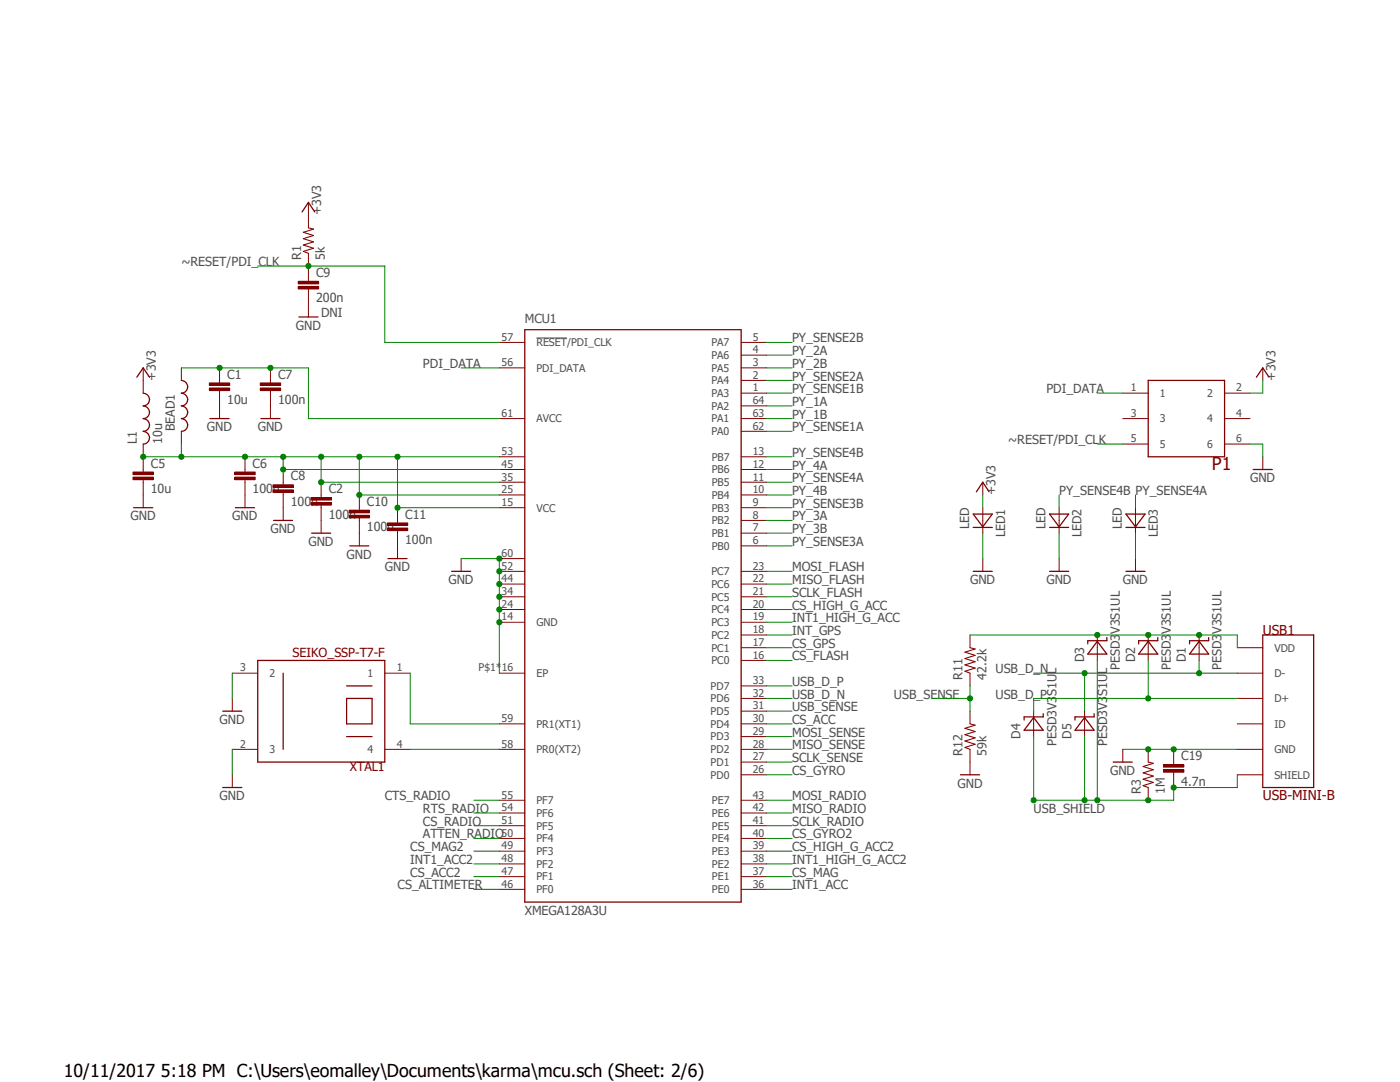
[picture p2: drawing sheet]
<svg xmlns="http://www.w3.org/2000/svg" width="279mm" height="216mm" viewBox="0 0 279 216" stroke-linecap="round" stroke-linejoin="round" font-family="sans-serif">
<path d="M24.7 36.2l242.6 147M267.3 36.2l-242.6 147" fill="none" stroke="#fff" stroke-width=".2"/>
<path d="M107.1 67.4h6.1" fill="none" stroke="#505050" stroke-width=".2"/>
<path d="M28.6 93.7v.5M28.6 95.7v.5" fill="none" stroke="#800000" stroke-width=".2"/>
<path d="M26.5 95.2h4.1v.5h-4.1z" fill-rule="evenodd" fill="#800000"/>
<path d="M26.5 95.2h4.1v.5h-4.1z" fill="none" stroke="#800000" stroke-width=".2"/>
<path d="M26.5 94.2h4.1v.5h-4.1z" fill-rule="evenodd" fill="#800000"/>
<path d="M26.5 94.2h4.1v.5h-4.1zM28.6 91.1v2.6M28.6 96.2v2.6M48.9 93.7v.5M48.9 95.7v.5" fill="none" stroke="#800000" stroke-width=".2"/>
<path d="M46.9 95.2h4v.5h-4z" fill-rule="evenodd" fill="#800000"/>
<path d="M46.9 95.2h4v.5h-4z" fill="none" stroke="#800000" stroke-width=".2"/>
<path d="M46.9 94.2h4v.5h-4z" fill-rule="evenodd" fill="#800000"/>
<path d="M46.9 94.2h4v.5h-4zM48.9 91.1v2.6M48.9 96.2v2.6M56.5 96.2v.5M56.5 98.3v.5" fill="none" stroke="#800000" stroke-width=".2"/>
<path d="M54.5 97.7h4v.6h-4z" fill-rule="evenodd" fill="#800000"/>
<path d="M54.5 97.7h4v.6h-4z" fill="none" stroke="#800000" stroke-width=".2"/>
<path d="M54.5 96.7h4v.5h-4z" fill-rule="evenodd" fill="#800000"/>
<path d="M54.5 96.7h4v.5h-4zM56.5 93.7v2.5M56.5 98.8v2.5M64.1 98.8v.5M64.1 100.8v.5" fill="none" stroke="#800000" stroke-width=".2"/>
<path d="M62.1 100.3h4v.5h-4z" fill-rule="evenodd" fill="#800000"/>
<path d="M62.1 100.3h4v.5h-4z" fill="none" stroke="#800000" stroke-width=".2"/>
<path d="M62.1 99.3h4v.5h-4z" fill-rule="evenodd" fill="#800000"/>
<path d="M28.6 73.4v5M36.2 73.4v2.5M43.8 75.9v.5M43.8 77.9v.5M28.6 88.6v2.5M28.6 98.8v2.5M36.2 86.1v2.5M48.9 98.8v2.5M62.1 99.3h4v.5h-4zM64.1 96.2v2.6M56.5 101.3v2.5M64.1 101.3v5.1" fill="none" stroke="#800000" stroke-width=".2"/>
<path d="M27.3 75.3l1.3-1.9 1.2 1.9M28.6 78.4a1.27 1.27 0 0 1 1.2 1.3 1.27 1.27 0 0 1-1.2 1.3 1.27 1.27 0 0 1 1.2 1.3 1.27 1.27 0 0 1-1.2 1.2 1.27 1.27 0 0 1 1.2 1.3 1.27 1.27 0 0 1-1.2 1.3 1.27 1.27 0 0 1 1.2 1.2 1.27 1.27 0 0 1-1.2 1.3M36.2 75.9a1.27 1.27 0 0 1 1.3 1.3 1.27 1.27 0 0 1-1.3 1.2 1.27 1.27 0 0 1 1.3 1.3 1.27 1.27 0 0 1-1.3 1.3 1.27 1.27 0 0 1 1.3 1.3 1.27 1.27 0 0 1-1.3 1.2 1.27 1.27 0 0 1 1.3 1.3 1.27 1.27 0 0 1-1.3 1.3M26.7 101.3h3.8M47 101.3h3.8M54.6 103.8h3.8M62.2 106.4h3.8" fill="none" stroke="#800000" stroke-width=".25"/>
<path d="M41.8 77.4h4v.5h-4z" fill-rule="evenodd" fill="#800000"/>
<path d="M41.8 77.4h4v.5h-4z" fill="none" stroke="#800000" stroke-width=".2"/>
<path d="M41.8 76.4h4v.5h-4z" fill-rule="evenodd" fill="#800000"/>
<path d="M41.8 76.4h4v.5h-4zM43.8 73.4v2.5M43.8 78.4v2.6M54 75.9v.5M54 77.9v.5" fill="none" stroke="#800000" stroke-width=".2"/>
<path d="M51.9 77.4h4.1v.5h-4.1z" fill-rule="evenodd" fill="#800000"/>
<path d="M51.9 77.4h4.1v.5h-4.1z" fill="none" stroke="#800000" stroke-width=".2"/>
<path d="M51.9 76.4h4.1v.5h-4.1z" fill-rule="evenodd" fill="#800000"/>
<path d="M61.6 55.6v.5M61.6 57.7v.5M51.9 76.4h4.1v.5h-4.1zM54 73.4v2.5M54 78.4v5.1M43.8 81v2.5M92 111.5v2.5" fill="none" stroke="#800000" stroke-width=".2"/>
<path d="M41.9 83.5h3.8M52.1 83.5h3.8M90.1 114h3.8" fill="none" stroke="#800000" stroke-width=".25"/>
<path d="M59.5 57.2h4.1v.5h-4.1z" fill-rule="evenodd" fill="#800000"/>
<path d="M59.5 57.1h4.1v.6h-4.1z" fill="none" stroke="#800000" stroke-width=".2"/>
<path d="M59.5 56.1h4.1v.5h-4.1z" fill-rule="evenodd" fill="#800000"/>
<g fill="none" stroke="#800000" stroke-width=".2">
<path d="M59.5 56.1h4.1v.5h-4.1zM61.6 40.4v5.1M61.6 50.5v5.1M61.6 58.2v5M99.7 68.3h5M99.7 73.4h5M147.9 78.4h5.1M147.9 70.9h5.1M147.9 68.3h5.1M147.9 73.4h5.1M147.9 75.9h5.1M224.1 78.4h5.1"/>
<path d="M244.4 78.4h5.1M252 73.4v2.5M99.7 83.5h5M99.7 96.2h5M99.7 98.8h5M99.7 93.7h5M99.7 91.1h5M147.9 83.5h5.1M147.9 81h5.1M147.9 86.1h5.1M147.9 96.2h5.1M147.9 98.8h5.1"/>
<path d="M147.9 93.7h5.1M147.9 91.1h5.1M224.1 83.5h5.1M224.1 88.6h5.1M244.4 83.5h5.1M244.4 88.6h5.1M252 91.1v2.6M71.7 101.3v.5M71.7 103.3v.5M99.7 114h5M99.7 116.5h5M99.7 119.1h5"/>
<path d="M99.7 101.3h5M99.7 111.5h5M147.9 114h5.1M147.9 116.5h5.1M147.9 119.1h5.1M147.9 101.3h5.1M147.9 103.8h5.1M147.9 106.4h5.1M147.9 108.9h5.1M46.4 134.3h5M46.4 139.4v2.5M76.8 134.3h5.1"/>
<path d="M99.7 134.3h5M99.7 121.6h5M99.7 124.2h5M147.9 136.9h5.1M147.9 139.4h5.1M147.9 121.6h5.1M147.9 124.2h5.1M147.9 126.7h5.1M147.9 129.2h5.1M147.9 131.8h5.1M46.4 149.5h5M46.4 154.6v2.5"/>
<path d="M76.8 149.5h5.1M99.7 149.5h5M99.7 144.4h5M99.7 159.7h5M147.9 149.5h5.1M147.9 141.9h5.1M147.9 144.4h5.1M147.9 147h5.1M147.9 152.1h5.1M147.9 154.6h5.1M147.9 159.7h5.1M99.7 169.8h5"/>
<path d="M99.7 172.4h5M99.7 174.9h5M99.7 177.5h5M99.7 162.2h5M99.7 164.8h5M99.7 167.3h5M147.9 169.8h5.1M147.9 172.4h5.1M147.9 174.9h5.1M147.9 177.5h5.1M147.9 162.2h5.1M147.9 164.8h5.1"/>
<path d="M147.9 167.3h5.1"/>
</g>
<g fill="none" stroke="#800000" stroke-width=".25">
<path d="M60.3 42.3l1.3-1.9 1.2 1.9M59.6 63.2h3.9M104.7 65.8h43.2v114.2h-43.2zM229.2 75.9h15.2v15.2h-15.2zM250.7 75.3l1.3-1.9 1.3 1.9M250.1 93.7h3.8M51.4 131.8h25.4v20.3h-25.4zM56.5 134.3v15.2M69.2 139.4h5.1v5h-5.1zM69.2 136.9h5.1M44.4 157.1h3.9M44.4 141.9h3.9"/>
<path d="M69.2 147h5.1"/>
</g>
<path d="M61.6 45.5l1 .2-2.1 .7 2.1 .6-2.1 .6 2.1 .7-2.1 .6 2.1 .6-2.1 .7 1.1 .3" fill="none" stroke="#800000" stroke-width=".21"/>
<path d="M69.7 102.8h4v.5h-4z" fill-rule="evenodd" fill="#800000"/>
<path d="M69.7 102.8h4v.5h-4z" fill="none" stroke="#800000" stroke-width=".2"/>
<path d="M69.7 101.8h4v.5h-4z" fill-rule="evenodd" fill="#800000"/>
<path d="M71.7 98.8v2.5M69.7 101.8h4v.5h-4zM71.7 103.8v5.1M79.3 103.8v.6M79.3 105.9v.5" fill="none" stroke="#800000" stroke-width=".2"/>
<path d="M69.8 108.9h3.8" fill="none" stroke="#800000" stroke-width=".25"/>
<path d="M77.3 105.4h4.1v.5h-4.1z" fill-rule="evenodd" fill="#800000"/>
<path d="M77.3 105.4h4.1v.5h-4.1z" fill="none" stroke="#800000" stroke-width=".2"/>
<path d="M77.3 104.4h4.1v.5h-4.1z" fill-rule="evenodd" fill="#800000"/>
<g fill="none" stroke="#800000" stroke-width=".2">
<path d="M77.3 104.4h4.1v.5h-4.1zM79.3 101.3v2.5M79.3 106.4v5.1M246.9 139.4h5.1M246.9 134.3h5.1M246.9 129.2h5.1M229.2 149.5v2.6M229.2 157.1v2.6M234.2 152.1v.5M234.2 154.1v.5M246.9 144.4h5.1M246.9 149.5h5.1"/>
<path d="M246.9 154.6h5.1"/>
</g>
<path d="M77.4 111.5h3.8M252 126.7h10.2v30.4h-10.2z" fill="none" stroke="#800000" stroke-width=".25"/>
<path d="M229.2 152.1l1 .2-2.1 .7 2.1 .6-2.1 .6 2.1 .7-2.1 .6 2.1 .6-2.1 .7 1.1 .3" fill="none" stroke="#800000" stroke-width=".21"/>
<path d="M232.2 153.6h4.1v.5h-4.1z" fill-rule="evenodd" fill="#800000"/>
<path d="M232.2 153.6h4.1v.5h-4.1z" fill="none" stroke="#800000" stroke-width=".2"/>
<path d="M232.2 152.6h4.1v.5h-4.1z" fill-rule="evenodd" fill="#800000"/>
<g fill="none" stroke="#800000" stroke-width=".2">
<path d="M196.1 96.2v2.6M196.1 101.3v5.1M196.1 111.5v2.5M211.4 101.3v5.1M211.4 111.5v2.5M226.6 101.3v5.1M226.6 111.5v2.5M193.6 126.7v2.5M193.6 134.3v2.6M219 126.7v5.1M229.2 126.7v5.1M239.3 126.7v5.1"/>
<path d="M193.6 141.9v2.5M193.6 149.5v5.1M206.3 141.9v5.1M216.5 141.9v5.1M224.1 149.5v2.6M232.2 152.6h4.1v.5h-4.1zM234.2 149.5v2.6M234.2 154.6v2.5"/>
</g>
<g fill="none" stroke="#800000" stroke-width=".25">
<path d="M194.9 98.1l1.2-1.9 1.3 1.9M194.2 102.6h3.8l-1.9 2.5zM194.2 105.2h3.8M194.2 114h3.8M209.5 102.6h3.8l-1.9 2.5zM209.5 105.2h3.8M209.5 114h3.8M224.7 102.6h3.8l-1.9 2.5zM224.7 105.2h3.8M224.7 114h3.8M219 128l1.9 2.5h-3.8zM220.9 127.2v.6h-3.8v.7"/>
<path d="M229.2 128l1.9 2.5h-3.9zM231.1 127.2v.6h-3.9v.7M239.3 128l1.9 2.5h-3.8zM241.2 127.2v.6h-3.8v.7M191.7 154.6h3.8M206.3 143.2l1.9 2.5h-3.8zM208.2 142.4v.6h-3.8v.7M216.5 143.2l1.9 2.5h-3.9zM218.4 142.4v.6h-3.9v.7M222.2 152.1h3.8"/>
</g>
<path d="M193.6 129.2l1 .3-2 .6 2 .7-2 .6 2 .6-2 .7 2 .6-2 .6 1 .4M193.6 144.4l1 .3-2 .6 2 .7-2 .6 2 .6-2 .7 2 .6-2 .6 1 .4" fill="none" stroke="#800000" stroke-width=".21"/>
<path d="M249.5 88.6h2.5v2.5M92 111.5h7.7v22.8M46.4 134.3v5.1M46.4 149.5v5.1" fill="none" stroke="#008000" stroke-width=".2"/>
<circle cx="99.6" cy="124.2" r=".51" fill="#008000"/>
<circle cx="99.6" cy="124.2" r=".51" fill="none" stroke="#008000" stroke-width=".2"/>
<circle cx="99.6" cy="121.6" r=".51" fill="#008000"/>
<circle cx="99.6" cy="121.6" r=".51" fill="none" stroke="#008000" stroke-width=".2"/>
<circle cx="99.6" cy="119.1" r=".51" fill="#008000"/>
<circle cx="99.6" cy="119.1" r=".51" fill="none" stroke="#008000" stroke-width=".2"/>
<circle cx="99.6" cy="116.5" r=".51" fill="#008000"/>
<circle cx="99.6" cy="116.5" r=".51" fill="none" stroke="#008000" stroke-width=".2"/>
<circle cx="99.6" cy="114" r=".51" fill="#008000"/>
<circle cx="99.6" cy="114" r=".51" fill="none" stroke="#008000" stroke-width=".2"/>
<circle cx="99.6" cy="111.5" r=".51" fill="#008000"/>
<g fill="none" stroke="#008000" stroke-width=".2">
<path d="M224.1 149.5h22.8"/>
<circle cx="99.6" cy="111.5" r=".51"/>
</g>
<circle cx="234.2" cy="149.5" r=".51" fill="#008000"/>
<circle cx="234.2" cy="149.5" r=".51" fill="none" stroke="#008000" stroke-width=".2"/>
<circle cx="229.1" cy="149.5" r=".51" fill="#008000"/>
<g fill="none" stroke="#008000" stroke-width=".2">
<path d="M36.2 73.4h25.4v10.1h38.1M252 75.9v2.5h-2.5M196.1 98.8v2.5M196.1 106.4v5.1M211.4 106.4v5.1M226.6 106.4v5.1"/>
<circle cx="229.1" cy="149.5" r=".51"/>
</g>
<circle cx="43.8" cy="73.4" r=".51" fill="#008000"/>
<circle cx="43.8" cy="73.4" r=".51" fill="none" stroke="#008000" stroke-width=".2"/>
<circle cx="54" cy="73.4" r=".51" fill="#008000"/>
<g fill="none" stroke="#008000" stroke-width=".2">
<path d="M51.4 53.1h25.4v15.2h22.9M92 73.4h7.7M219 78.4h5.1"/>
<circle cx="54" cy="73.4" r=".51"/>
</g>
<circle cx="61.5" cy="53.1" r=".51" fill="#008000"/>
<g fill="none" stroke="#008000" stroke-width=".2">
<path d="M28.6 91.1h71.1M36.2 88.6v2.5M56.5 91.1v2.6h43.2M64.1 91.1v5.1h35.6M71.7 91.1v7.7h28M79.3 91.1v10.2h20.4M219 88.6h5.1M81.9 134.3v10.1h17.8"/>
<circle cx="61.5" cy="53.1" r=".51"/>
</g>
<circle cx="79.3" cy="101.3" r=".51" fill="#008000"/>
<circle cx="79.3" cy="101.3" r=".51" fill="none" stroke="#008000" stroke-width=".2"/>
<circle cx="71.7" cy="98.8" r=".51" fill="#008000"/>
<circle cx="71.7" cy="98.8" r=".51" fill="none" stroke="#008000" stroke-width=".2"/>
<circle cx="64.1" cy="96.2" r=".51" fill="#008000"/>
<circle cx="64.1" cy="96.2" r=".51" fill="none" stroke="#008000" stroke-width=".2"/>
<circle cx="56.5" cy="93.7" r=".51" fill="#008000"/>
<circle cx="56.5" cy="93.7" r=".51" fill="none" stroke="#008000" stroke-width=".2"/>
<circle cx="48.9" cy="91.1" r=".51" fill="#008000"/>
<circle cx="48.9" cy="91.1" r=".51" fill="none" stroke="#008000" stroke-width=".2"/>
<circle cx="36.2" cy="91.1" r=".51" fill="#008000"/>
<circle cx="36.2" cy="91.1" r=".51" fill="none" stroke="#008000" stroke-width=".2"/>
<circle cx="28.6" cy="91.1" r=".51" fill="#008000"/>
<circle cx="28.6" cy="91.1" r=".51" fill="none" stroke="#008000" stroke-width=".2"/>
<circle cx="71.7" cy="91.1" r=".51" fill="#008000"/>
<circle cx="71.7" cy="91.1" r=".51" fill="none" stroke="#008000" stroke-width=".2"/>
<circle cx="79.3" cy="91.1" r=".51" fill="#008000"/>
<circle cx="79.3" cy="91.1" r=".51" fill="none" stroke="#008000" stroke-width=".2"/>
<circle cx="64.1" cy="91.1" r=".51" fill="#008000"/>
<circle cx="64.1" cy="91.1" r=".51" fill="none" stroke="#008000" stroke-width=".2"/>
<circle cx="56.5" cy="91.1" r=".51" fill="#008000"/>
<g fill="none" stroke="#008000" stroke-width=".2">
<path d="M153 136.9h5.1M229.2 131.8v7.6h17.7"/>
<circle cx="56.5" cy="91.1" r=".51"/>
</g>
<circle cx="229.1" cy="139.4" r=".51" fill="#008000"/>
<g fill="none" stroke="#008000" stroke-width=".2">
<path d="M206.3 134.3h40.6M216.5 134.3v7.6M229.2 139.4h-22.9v2.5M239.3 131.8v2.5"/>
<circle cx="229.1" cy="139.4" r=".51"/>
</g>
<circle cx="216.4" cy="134.3" r=".51" fill="#008000"/>
<circle cx="216.4" cy="134.3" r=".51" fill="none" stroke="#008000" stroke-width=".2"/>
<circle cx="239.3" cy="134.3" r=".51" fill="#008000"/>
<g fill="none" stroke="#008000" stroke-width=".2">
<path d="M153 139.4h5.1M219 126.7h27.9v2.5"/>
<circle cx="239.3" cy="134.3" r=".51"/>
</g>
<circle cx="229.1" cy="126.7" r=".51" fill="#008000"/>
<circle cx="229.1" cy="126.7" r=".51" fill="none" stroke="#008000" stroke-width=".2"/>
<circle cx="239.3" cy="126.7" r=".51" fill="#008000"/>
<circle cx="239.3" cy="126.7" r=".51" fill="none" stroke="#008000" stroke-width=".2"/>
<circle cx="219" cy="126.7" r=".51" fill="#008000"/>
<g fill="none" stroke="#008000" stroke-width=".2">
<path d="M193.6 126.7h25.4M219 131.8v27.9M206.3 147v12.7h27.9v-2.6h12.7v-2.5M216.5 147v12.7"/>
<circle cx="219" cy="126.7" r=".51"/>
</g>
<circle cx="234.2" cy="157.1" r=".51" fill="#008000"/>
<circle cx="234.2" cy="157.1" r=".51" fill="none" stroke="#008000" stroke-width=".2"/>
<circle cx="229.1" cy="159.7" r=".51" fill="#008000"/>
<circle cx="229.1" cy="159.7" r=".51" fill="none" stroke="#008000" stroke-width=".2"/>
<circle cx="219" cy="159.7" r=".51" fill="#008000"/>
<circle cx="219" cy="159.7" r=".51" fill="none" stroke="#008000" stroke-width=".2"/>
<circle cx="216.4" cy="159.7" r=".51" fill="#008000"/>
<circle cx="216.4" cy="159.7" r=".51" fill="none" stroke="#008000" stroke-width=".2"/>
<circle cx="206.3" cy="159.7" r=".51" fill="#008000"/>
<g fill="none" stroke="#008000" stroke-width=".2">
<path d="M193.6 139.4v2.5M81.9 149.5h17.8"/>
<circle cx="206.3" cy="159.7" r=".51"/>
</g>
<circle cx="193.6" cy="139.4" r=".51" fill="#008000"/>
<g fill="none" stroke="#008000" stroke-width=".2">
<path d="M153 70.9h5.1M153 73.4h5.1M153 78.4h5.1M153 75.9h5.1M153 68.3h5.1M153 86.1h5.1M153 83.5h5.1M153 93.7h5.1M153 98.8h5.1M153 81h5.1M153 96.2h5.1M153 91.1h5.1"/>
<path d="M211.4 98.8v2.5M226.6 98.8v2.5M153 116.5h5.1M153 119.1h5.1M153 103.8h5.1M153 106.4h5.1M153 108.9h5.1M153 101.3h5.1M153 114h5.1M153 121.6h5.1M153 131.8h5.1M153 129.2h5.1"/>
<path d="M153 124.2h5.1M153 126.7h5.1M193.6 136.9v2.5h-7.6M94.6 159.7h5.1M153 141.9h5.1M153 159.7h5.1M153 147h5.1M153 152.1h5.1M153 149.5h5.1M153 154.6h5.1M153 144.4h5.1M94.6 162.2h5.1"/>
<path d="M94.6 164.8h5.1M94.6 177.5h5.1M94.6 172.4h5.1M94.6 169.8h5.1M94.6 174.9h5.1M94.6 167.3h5.1M153 162.2h5.1M153 164.8h5.1M153 177.5h5.1M153 172.4h5.1M153 169.8h5.1M153 174.9h5.1"/>
<path d="M153 167.3h5.1"/>
<circle cx="193.6" cy="139.4" r=".51"/>
</g>
<text font-size="3.6" fill="#800000" x="241.9" y="93.7">P1</text>
<text font-size="3.6" x="12.7" y="214.9">10/11/2017 5:18 PM C:\Users\eomalley\Documents\karma\mcu.sch (Sheet: 2/6)</text>
<g font-size="2.7" fill="#800000">
<text x="252" y="126.7">USB1</text>
<text x="252" y="159.7">USB-MINI-B</text>
</g>
<g font-size="2.5" fill="#505050">
<text x="64.1" y="42.9" transform="rotate(-90 64.1 42.9)">+3V3</text>
<text x="36.2" y="53.1">~RESET/PDI_CLK</text>
<text x="60.1" y="51.8" transform="rotate(-90 60.1 51.8)">R1</text>
<text x="64.9" y="51.8" transform="rotate(-90 64.9 51.8)">5k</text>
<text x="63.1" y="55.2">C9</text>
<text x="59.1" y="65.8">GND</text>
<text x="63.1" y="60.3">200n</text>
<text x="64.1" y="63.2">DNI</text>
<text x="104.7" y="64.5">MCU1</text>
<text x="158.1" y="70.9">PY_2A</text>
<text x="158.1" y="68.3">PY_SENSE2B</text>
<text x="31.1" y="75.9" transform="rotate(-90 31.1 75.9)">+3V3</text>
<text x="45.3" y="75.6">C1</text>
<text x="55.5" y="75.6">C7</text>
<text x="84.4" y="73.4">PDI_DATA</text>
<text x="158.1" y="73.4">PY_2B</text>
<text x="158.1" y="75.9">PY_SENSE2A</text>
<text x="254.5" y="75.9" transform="rotate(-90 254.5 75.9)">+3V3</text>
<text x="45.3" y="80.6">10u</text>
<text x="55.5" y="80.6">100n</text>
<text x="158.1" y="83.5">PY_1B</text>
<text x="158.1" y="78.4">PY_SENSE1B</text>
<text x="158.1" y="81">PY_1A</text>
<text x="208.8" y="78.4">PDI_DATA</text>
<text x="27.3" y="88.6" transform="rotate(-90 27.3 88.6)">L1</text>
<text x="32.4" y="88.6" transform="rotate(-90 32.4 88.6)">10u</text>
<text x="34.9" y="86.1" transform="rotate(-90 34.9 86.1)">BEAD1</text>
<text x="41.3" y="86.1">GND</text>
<text x="51.4" y="86.1">GND</text>
<text x="158.1" y="86.1">PY_SENSE1A</text>
<text x="201.2" y="88.6">~RESET/PDI_CLK</text>
<text x="30.1" y="93.3">C5</text>
<text x="50.4" y="93.3">C6</text>
<text x="58" y="95.8">C8</text>
<text x="158.1" y="93.7">PY_4A</text>
<text x="158.1" y="91.1">PY_SENSE4B</text>
<text x="30.1" y="98.4">10u</text>
<text x="50.4" y="98.4">100n</text>
<text x="58" y="100.9">100n</text>
<text x="65.6" y="98.4">C2</text>
<text x="73.2" y="100.9">C10</text>
<text x="158.1" y="98.8">PY_4B</text>
<text x="158.1" y="101.3">PY_SENSE3B</text>
<text x="158.1" y="96.2">PY_SENSE4A</text>
<text x="198.7" y="98.8" transform="rotate(-90 198.7 98.8)">+3V3</text>
<text x="211.4" y="98.8">PY_SENSE4B</text>
<text x="226.6" y="98.8">PY_SENSE4A</text>
<text x="249.5" y="96.2">GND</text>
<text x="26" y="103.8">GND</text>
<text x="46.4" y="103.8">GND</text>
<text x="54" y="106.4">GND</text>
<text x="65.6" y="103.5">100n</text>
<text x="73.2" y="106">100n</text>
<text x="80.9" y="103.5">C11</text>
<text x="158.1" y="103.8">PY_3A</text>
<text x="158.1" y="106.4">PY_3B</text>
<text x="193.4" y="105.6" transform="rotate(-90 193.4 105.6)">LED</text>
<text x="200.6" y="107.2" transform="rotate(-90 200.6 107.2)">LED1</text>
<text x="208.7" y="105.6" transform="rotate(-90 208.7 105.6)">LED</text>
<text x="215.8" y="107.2" transform="rotate(-90 215.8 107.2)">LED2</text>
<text x="223.9" y="105.6" transform="rotate(-90 223.9 105.6)">LED</text>
<text x="231.1" y="107.2" transform="rotate(-90 231.1 107.2)">LED3</text>
<text x="61.6" y="108.9">GND</text>
<text x="69.2" y="111.5">GND</text>
<text x="80.9" y="108.5">100n</text>
<text x="158.1" y="108.9">PY_SENSE3A</text>
<text x="76.8" y="114">GND</text>
<text x="89.5" y="116.5">GND</text>
<text x="158.1" y="116.5">MISO_FLASH</text>
<text x="158.1" y="119.1">SCLK_FLASH</text>
<text x="158.1" y="114">MOSI_FLASH</text>
<text x="193.6" y="116.5">GND</text>
<text x="208.8" y="116.5">GND</text>
<text x="224.1" y="116.5">GND</text>
<text x="158.1" y="121.6">CS_HIGH_G_ACC</text>
<text x="158.1" y="124.2">INT1_HIGH_G_ACC</text>
<text x="158.1" y="131.8">CS_FLASH</text>
<text x="158.1" y="129.2">CS_GPS</text>
<text x="158.1" y="126.7">INT_GPS</text>
<text x="158.1" y="136.9">USB_D_P</text>
<text x="192.1" y="135.6" transform="rotate(-90 192.1 135.6)">R11</text>
<text x="196.9" y="135.6" transform="rotate(-90 196.9 135.6)">42.2k</text>
<text x="198.7" y="134.3">USB_D_N</text>
<text x="216.4" y="132.2" transform="rotate(-90 216.4 132.2)">D3</text>
<text x="223.5" y="133.7" transform="rotate(-90 223.5 133.7)">PESD3V3S1UL</text>
<text x="226.5" y="132.2" transform="rotate(-90 226.5 132.2)">D2</text>
<text x="233.6" y="133.7" transform="rotate(-90 233.6 133.7)">PESD3V3S1UL</text>
<text x="236.7" y="132.2" transform="rotate(-90 236.7 132.2)">D1</text>
<text x="243.8" y="133.7" transform="rotate(-90 243.8 133.7)">PESD3V3S1UL</text>
<text x="158.1" y="139.4">USB_D_N</text>
<text x="158.1" y="141.9">USB_SENSE</text>
<text x="178.4" y="139.4">USB_SENSE</text>
<text x="198.7" y="139.4">USB_D_P</text>
<text x="43.8" y="144.4">GND</text>
<text x="158.1" y="147">MOSI_SENSE</text>
<text x="158.1" y="149.5">MISO_SENSE</text>
<text x="158.1" y="144.4">CS_ACC</text>
<text x="203.7" y="147.4" transform="rotate(-90 203.7 147.4)">D4</text>
<text x="210.8" y="148.9" transform="rotate(-90 210.8 148.9)">PESD3V3S1UL</text>
<text x="213.8" y="147.4" transform="rotate(-90 213.8 147.4)">D5</text>
<text x="220.9" y="148.9" transform="rotate(-90 220.9 148.9)">PESD3V3S1UL</text>
<text x="158.1" y="152.1">SCLK_SENSE</text>
<text x="158.1" y="154.6">CS_GYRO</text>
<text x="192.1" y="150.8" transform="rotate(-90 192.1 150.8)">R12</text>
<text x="196.9" y="150.8" transform="rotate(-90 196.9 150.8)">59k</text>
<text x="221.5" y="154.6">GND</text>
<text x="235.8" y="151.7">C19</text>
<text x="43.8" y="159.7">GND</text>
<text x="76.8" y="159.7">CTS_RADIO</text>
<text x="158.1" y="159.7">MOSI_RADIO</text>
<text x="191.1" y="157.1">GND</text>
<text x="227.7" y="158.4" transform="rotate(-90 227.7 158.4)">R3</text>
<text x="232.5" y="158.4" transform="rotate(-90 232.5 158.4)">1M</text>
<text x="235.8" y="156.8">4.7n</text>
<text x="84.4" y="167.3">ATTEN_RADIO</text>
<text x="84.4" y="164.8">CS_RADIO</text>
<text x="84.4" y="162.2">RTS_RADIO</text>
<text x="158.1" y="162.2">MISO_RADIO</text>
<text x="158.1" y="164.8">SCLK_RADIO</text>
<text x="158.1" y="167.3">CS_GYRO2</text>
<text x="206.3" y="162.2">USB_SHIELD</text>
<text x="81.9" y="172.4">INT1_ACC2</text>
<text x="81.9" y="169.8">CS_MAG2</text>
<text x="158.1" y="172.4">INT1_HIGH_G_ACC2</text>
<text x="158.1" y="169.8">CS_HIGH_G_ACC2</text>
<text x="79.3" y="177.5">CS_ALTIMETER</text>
<text x="81.9" y="174.9">CS_ACC2</text>
<text x="158.1" y="177.5">INT1_ACC</text>
<text x="158.1" y="174.9">CS_MAG</text>
<text x="104.7" y="182.5">XMEGA128A3U</text>
</g>
<g font-size="2.5" fill="#800000">
<text x="58.4" y="131">SEIKO_SSP-T7-F</text>
<text x="69.8" y="153.8">XTAL1</text>
</g>
<g font-size="2.1" fill="#505050">
<text x="100.1" y="67.9">57</text>
<text x="107.1" y="69.1">RESET/PDI_CLK</text>
<text x="142" y="71.6">PA6</text>
<text x="142" y="69.1">PA7</text>
<text x="150.2" y="70.5">4</text>
<text x="150.2" y="67.9">5</text>
<text x="100.1" y="73">56</text>
<text x="107.1" y="74.2">PDI_DATA</text>
<text x="142" y="74.2">PA5</text>
<text x="142" y="76.7">PA4</text>
<text x="150.2" y="73">3</text>
<text x="150.2" y="75.6">2</text>
<text x="100.1" y="83.2">61</text>
<text x="142" y="79.2">PA3</text>
<text x="142" y="81.7">PA2</text>
<text x="150.2" y="78.1">1</text>
<text x="150.2" y="80.6">64</text>
<text x="150.2" y="83.2">63</text>
<text x="225.7" y="78.1">1</text>
<text x="225.7" y="83.2">3</text>
<text x="231.5" y="79.2">1</text>
<text x="240.9" y="79.2">2</text>
<text x="246.7" y="83.2">4</text>
<text x="246.7" y="78.1">2</text>
<text x="107.1" y="84.3">AVCC</text>
<text x="142" y="84.3">PA1</text>
<text x="142" y="86.8">PA0</text>
<text x="150.2" y="85.7">62</text>
<text x="225.7" y="88.3">5</text>
<text x="231.5" y="84.3">3</text>
<text x="231.5" y="89.4">5</text>
<text x="240.9" y="89.4">6</text>
<text x="240.9" y="84.3">4</text>
<text x="246.7" y="88.3">6</text>
<text x="100.1" y="95.9">35</text>
<text x="100.1" y="93.3">45</text>
<text x="100.1" y="90.8">53</text>
<text x="142" y="94.4">PB6</text>
<text x="142" y="91.9">PB7</text>
<text x="150.2" y="95.9">11</text>
<text x="150.2" y="93.3">12</text>
<text x="150.2" y="90.8">13</text>
<text x="100.1" y="98.4">25</text>
<text x="100.1" y="101">15</text>
<text x="142" y="99.5">PB4</text>
<text x="142" y="97">PB5</text>
<text x="150.2" y="101">9</text>
<text x="150.2" y="98.4">10</text>
<text x="107.1" y="102.1">VCC</text>
<text x="142" y="102.1">PB3</text>
<text x="142" y="104.6">PB2</text>
<text x="142" y="107.1">PB1</text>
<text x="150.2" y="103.5">8</text>
<text x="150.2" y="106">7</text>
<text x="100.1" y="113.7">52</text>
<text x="100.1" y="111.1">60</text>
<text x="142" y="109.7">PB0</text>
<text x="150.2" y="113.7">23</text>
<text x="150.2" y="108.6">6</text>
<text x="100.1" y="116.2">44</text>
<text x="100.1" y="118.7">34</text>
<text x="142" y="114.8">PC7</text>
<text x="142" y="117.3">PC6</text>
<text x="142" y="119.8">PC5</text>
<text x="150.2" y="116.2">22</text>
<text x="150.2" y="118.7">21</text>
<text x="100.1" y="121.2">24</text>
<text x="100.1" y="123.8">14</text>
<text x="107.1" y="124.9">GND</text>
<text x="142" y="122.4">PC4</text>
<text x="142" y="124.9">PC3</text>
<text x="150.2" y="121.2">20</text>
<text x="150.2" y="123.8">19</text>
<text x="142" y="127.5">PC2</text>
<text x="142" y="130">PC1</text>
<text x="150.2" y="126.3">18</text>
<text x="150.2" y="128.9">17</text>
<text x="150.2" y="131.4">16</text>
<text x="254.3" y="130">VDD</text>
<text x="47.9" y="133.9">3</text>
<text x="53.8" y="135.1">2</text>
<text x="73.3" y="135.1">1</text>
<text x="79.2" y="133.9">1</text>
<text x="95.5" y="133.9">P$1*16</text>
<text x="107.1" y="135.1">EP</text>
<text x="141.8" y="137.6">PD7</text>
<text x="142" y="132.5">PC0</text>
<text x="150.2" y="136.5">33</text>
<text x="254.3" y="135.1">D-</text>
<text x="141.8" y="140.2">PD6</text>
<text x="141.8" y="142.7">PD5</text>
<text x="150.2" y="139">32</text>
<text x="150.2" y="141.6">31</text>
<text x="254.3" y="140.2">D+</text>
<text x="47.9" y="149.2">2</text>
<text x="79.2" y="149.2">4</text>
<text x="100.1" y="149.2">58</text>
<text x="100.1" y="144.1">59</text>
<text x="107.1" y="145.2">PR1(XT1)</text>
<text x="141.8" y="145.2">PD4</text>
<text x="141.8" y="147.7">PD3</text>
<text x="150.2" y="144.1">30</text>
<text x="150.2" y="146.6">29</text>
<text x="150.2" y="149.2">28</text>
<text x="254.3" y="145.2">ID</text>
<text x="53.8" y="150.3">3</text>
<text x="73.3" y="150.3">4</text>
<text x="107.1" y="150.3">PR0(XT2)</text>
<text x="141.8" y="150.3">PD2</text>
<text x="141.8" y="152.8">PD1</text>
<text x="141.8" y="155.4">PD0</text>
<text x="150.2" y="151.7">27</text>
<text x="150.2" y="154.3">26</text>
<text x="254.3" y="150.3">GND</text>
<text x="254.3" y="155.4">SHIELD</text>
<text x="100.1" y="161.9">54</text>
<text x="100.1" y="159.3">55</text>
<text x="107.1" y="160.4">PF7</text>
<text x="142.1" y="160.4">PE7</text>
<text x="150.2" y="159.3">43</text>
<text x="150.2" y="161.9">42</text>
<text x="100.1" y="167">50</text>
<text x="100.1" y="164.4">51</text>
<text x="107.1" y="165.5">PF5</text>
<text x="107.1" y="163">PF6</text>
<text x="142.1" y="163">PE6</text>
<text x="142.1" y="165.5">PE5</text>
<text x="150.2" y="164.4">41</text>
<text x="150.2" y="167">40</text>
<text x="100.1" y="172">48</text>
<text x="100.1" y="169.5">49</text>
<text x="107.1" y="168.1">PF4</text>
<text x="107.1" y="173.1">PF2</text>
<text x="107.1" y="170.6">PF3</text>
<text x="142.1" y="170.6">PE3</text>
<text x="142.1" y="173.1">PE2</text>
<text x="142.1" y="168.1">PE4</text>
<text x="150.2" y="169.5">39</text>
<text x="150.2" y="172">38</text>
<text x="100.1" y="177.1">46</text>
<text x="100.1" y="174.6">47</text>
<text x="107.1" y="178.2">PF0</text>
<text x="107.1" y="175.7">PF1</text>
<text x="142.1" y="175.7">PE1</text>
<text x="142.1" y="178.2">PE0</text>
<text x="150.2" y="174.6">37</text>
<text x="150.2" y="177.1">36</text>
</g>
</svg>
